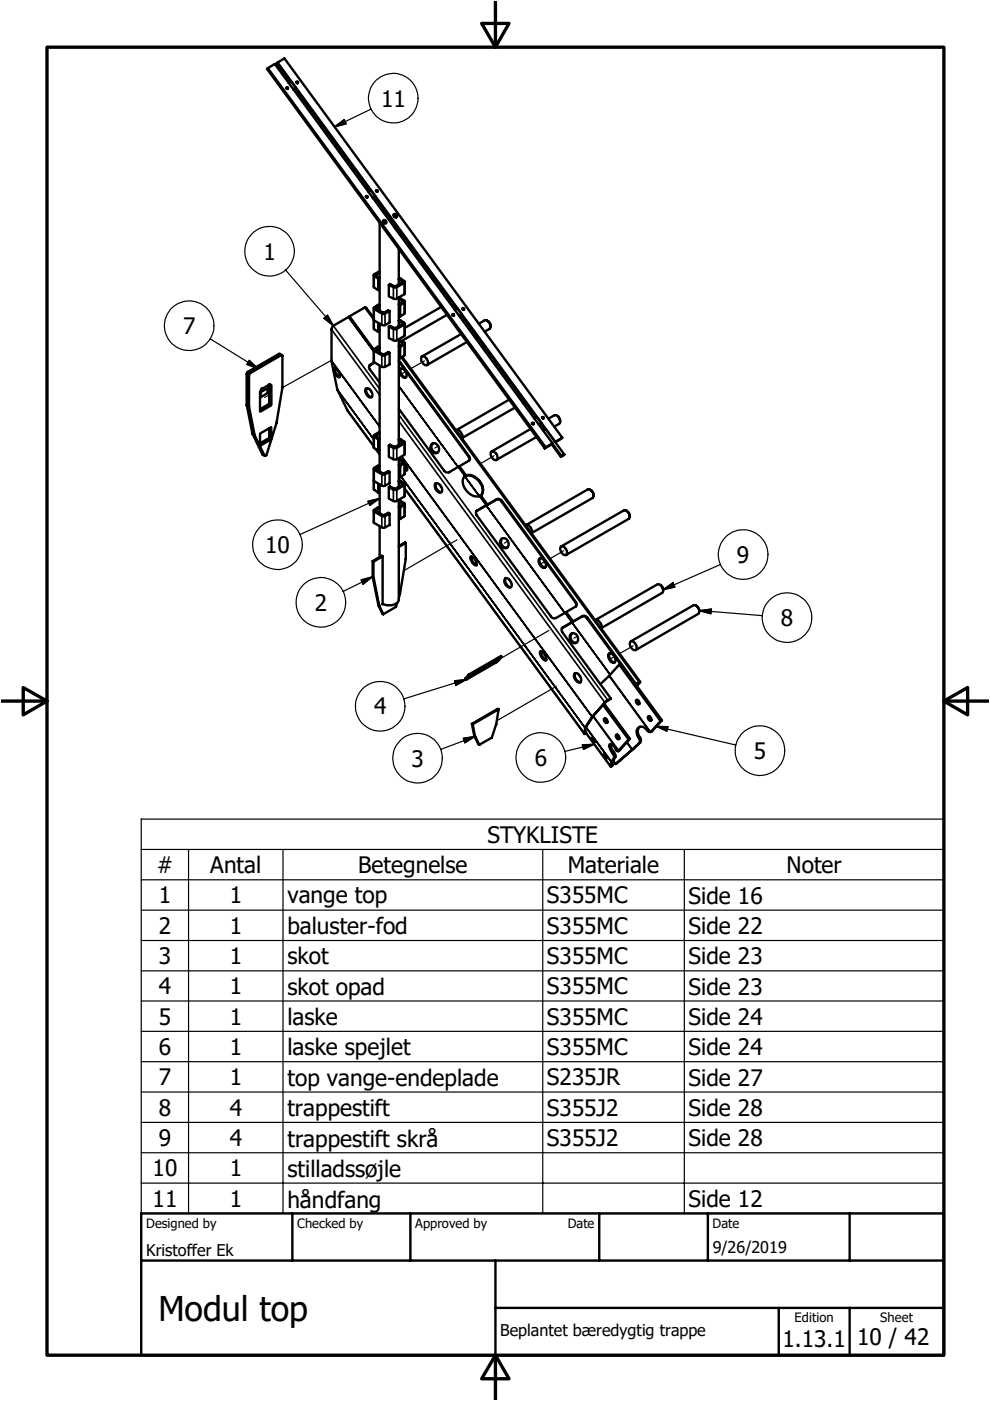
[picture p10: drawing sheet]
<svg xmlns="http://www.w3.org/2000/svg" width="210mm" height="297mm" viewBox="0 0 210 297" stroke-linecap="round" stroke-linejoin="round" font-family="sans-serif">
<g fill="none" stroke="#000" stroke-width=".25">
<path d="M70.9 26.9l2.1-1.5 .4 .9zM78.7 23.1l-7.8 3.8M60.6 57.2l10.1 11.9M44.6 71.9l10.1 6.3M52.8 76.4l1.9 1.8-2.4-.9zM68.7 67.5l.7-.7 1.3 2.3zM70.3 76.4l-10.4 5.8M86 78.8l-1.1 .6M90 76.5l-2.9 1.7M57.3 83.6l-1.2 .7M92.9 94.6l-.7 .4M97.5 92l-.2 .1"/>
<path d="M104.7 96.6l-2.8 1.7M78 106.3l2.5-.6-2.1 1.5zM80.5 105.7l-16.9 7.6M96.9 114.4l-11.3 6.6M107.7 114.7l-.8 .5M112.2 112.2h-.1M115.5 119.1l-1.1 .6M119.5 116.8l-2.9 1.7M152.8 119.7l-12.2 5.3M76.6 123l2.4-.7-2 1.6zM79 122.3l-6.3 3.1M116.4 133.7l-10.3 6"/>
<path d="M122.4 134.9l-.7 .4M127 132.3h-.2M130.3 139.2l-1.1 .6M134.3 136.9l-2.9 1.7M140.6 125l2.1-1.5 .4 1zM148.3 129.5l2.5-.4-.1 1zM148.3 129.5l13.3 1M96.4 144.3l2.5-.2-2.2 1.2zM98.2 156.5l2.5-.4-2.1 1.4zM98.9 144.1l-13.3 4.1M100.7 156.1l-7.3 2.8M118 145.5l-12.7 7.3"/>
<path d="M123.5 157.9l2.5-.1-2.3 1.1zM126 157.8l-6.2 1.5M139.1 154l2.5 .1-.2 .9zM139.1 154l16.9 4M29.9 173.7h170.2v83.6h-170.2zM29.9 180.1h170.2M29.9 186.5h170.2M29.9 193h170.2M29.9 199.4h170.2M40 180.1v77.2M60 180.1v77.2M115.1 180.1v77.2"/>
<path d="M145.1 180.1v77.2M29.9 205.8h170.2M29.9 212.2h170.2M29.9 218.7h170.2M29.9 225.1h170.2M29.9 231.5h170.2M29.9 238h170.2M29.9 244.4h170.2M29.9 250.8h170.2"/>
<circle cx="83.4" cy="20.8" r="5.2"/>
<circle cx="57.2" cy="53.3" r="5.3"/>
<circle cx="40.1" cy="69.1" r="5.3"/>
<circle cx="58.9" cy="115.5" r="5.3"/>
<circle cx="157.6" cy="117.6" r="5.3"/>
<circle cx="68" cy="127.7" r="5.3"/>
<circle cx="166.9" cy="130.9" r="5.2"/>
<circle cx="80.6" cy="149.7" r="5.2"/>
<circle cx="161.1" cy="159.2" r="5.3"/>
<circle cx="88.5" cy="160.7" r="5.3"/>
<circle cx="114.7" cy="160.6" r="5.3"/>
</g>
<g fill="none" stroke="#000" stroke-width=".35">
<path d="M79.3 58.1l.3 .2-.3 .2v2.5M85.7 59.6l-.3 .1 .3 .3v2.4M52.3 79.3l.5 .3M52.6 78.8l.4 .3M59.2 75l.5 .3M70.3 76.5l10.2 13.9M70.3 76.6l10.2 13.9M70.3 69.9l10.2 13.8M70.7 69.1l9.8 13.3M77.3 65.2l1.9 2.6M78.5 77.3v.1M79.3 65.2l.3 .1-.3 .2v4.3"/>
<path d="M79.3 74l.3 .2-.3 .2v2.4M81.3 66.3l-.3 .2v2.4M81.3 75.2l-.3 .1v2.5M81.3 66.3l.3 .2v2.4M81.3 75.2l.3 .1v2.5M83.7 60.7l-.3 .2v2.4M83.7 69.6l-.3 .1v2.5M83.8 60.7l.3 .2v2.4M83.8 69.6l.3 .1v2.5M85.1 75.8l50.4 68.8M85.7 68.4l-.3 .2 .3 .2v2.5M85.7 63.7l-.3 .2 .3 .2v2.5"/>
<path d="M85.7 72.6l-.3 .1 .3 .3v2.4M52.3 85.9l.5 .3M52.3 86l.5 .2M53.5 92l.5 .3-.4-.3M55.1 87.2l.1 .1M55.1 94.4l.2 .1M55.3 83h.1M55.3 82.7l.1 .2M55.3 82.9h.1M55.6 96.4l.5 .2M56.7 82.4l-1.4 .8h-.2M56.8 82.1l-1.2 .6"/>
<path d="M56.8 82.1l-1.5 .9M56.8 82h.1M57 85.7l.4 .3M57 92.9l.4 .3M57 81.5l.3 .2M57.1 85.5l.4 .3M57.1 92.7l.4 .3M57.1 81.5l-1.5 .9M71.5 82.6l7.7 10.5-7.6-10.4M73.7 87l5.5 7.5M78.2 82.5l.7 .8M78.5 82.6l.3 .4"/>
<path d="M79.3 92.2l.3 .2-.3 .2v2.4M79.3 99.2l.3 .2-.3 .2v4.3M79.7 95.3l.8 1M83.7 94.8l-.3 .2v2.4M83.8 94.8l.3 .2v2.4M84.6 87.9l44.3 60.6M84.6 89.3l43.6 59.6M84.6 81.8l12.5 17.2-12.5-17.1M85.1 96.8l40.4 55.2M85.1 96.7l40.5 55.2M85.7 93.6l-.3 .2 .3 .2v2.4M85.7 97.8l-.3 .1 .3 .3v2.4"/>
<path d="M99.5 96.7l-.1 .1M79.3 108.1l.3 .2-.3 .2v2.4M81.3 100.4l-.3 .2v2.4M81.3 109.2l-.3 .2v2.4M81.3 100.4l.3 .2v2.4M81.3 109.2l.3 .2v2.4M83.7 103.6l-.3 .2v2.4M83.8 103.6l.3 .2v2.4M84.6 101.8l.1 .2M85 101.1l39.1 53.2M85.7 102.5l-.3 .2 .3 .2v2.4M85.7 106.7l-.3 .1 .3 .2v2.5"/>
<path d="M85.8 103.6l38.1 52M93 102.5l.7 1M93.1 102.7l.5 .6M98.5 101l3.1 4.2M98.6 101l3.1 4.2M101.2 108.2l-.1 .1M103.1 107.2l16.6 22.8M103.1 107.2l16.7 22.7M105.3 105.8l-.1 .2M106.4 106.1l-.1 .2M79 122.3l.2 .1M80.2 128.3l.2 .2-.2-.1"/>
<path d="M107.8 122.7l.6 .9M107.9 122.8l.4 .6M119.3 133v.2M122.1 127.6l-.1 .1M123.5 130.7h-.1M124.6 131l-.2 .1M100.6 156l.1 .1M100.6 156.1l.2 .1M122.5 142.8l.7 1M122.7 143l.4 .6M124.3 154.1l5.3 7.4 .4-.2-.4 .3-5.4-7.4M125.7 151.9l5.3 7.2"/>
<path d="M125.8 151.8l5.4 7.3M129.1 143.3l8.7 11.9M129.2 143.2l8.7 12M129.4 143l-8.1-11 8 11.1M130.1 159.4l-.3 .2M130.2 159.5l-.3 .2M131.6 158.8l-.4 .2M132.9 157.4l1.1 1.6 .2-.1M132.9 157.3l1.2 1.6 .2-.1M135.5 144.7v.1M135.6 156.2l-.2 .2M135.7 156.4l-.3 .1"/>
<path d="M135.7 157.5l-.2 .1M138.3 155l-.2 .1M130.5 160.5l-.3 .2"/>
</g>
<g fill="none" stroke="#000" stroke-width=".51">
<path d="M56.8 14.4l1.5-.8 60.8 83.1M56.8 14.4l58.9 80.4M56.8 14.4l-.2 .2 58.9 80.5M58.9 13.3l1.4-.9 58.9 80.4M58.9 13.3l58.8 80.4M58.9 13.3l-.3 .1 3 4M60.7 18.6l.3 .3M60.8 18.5l.3 .1-.1 .3-.3-.2zM61.2 17.6l.5-.3 1 1.3M62.6 18.7l15.9 21.7M62.6 18.7l-.4 .3M62.7 18.6l-.1 .1"/>
<path d="M62.7 18.6l-.5 .3M62.8 17.4l.3 .3M62.9 17.3l.3 .1-.1 .2-.3-.1zM77.6 41.7l.2 .2M77.6 41.6h.3l.1 .2-.3 .1zM78.1 40.7l.5-.4 1 1.4M79.2 58.3v2.5l1 .7 .3-.1M79.4 41.8l17.4 23.7M79.4 41.8l-.3 .2M79.6 41.7l-.2 .1M79.6 41.7l-.6 .3M79.7 40.4l.3 .3"/>
<path d="M79.8 40.3h.2v.4l-.3-.1zM80.5 57.5l-1.3 .8 1 .8M80.5 57.8l-.9 .5 .9 .6M80.5 59l-.3 .1v2.4M80.5 47.3v18.6M81.2 46.9l.5 .1 .1 .4M81.2 47.1l.1 .2M81.4 44.5l-.4 .1M81.6 44.8l-.3 .2M83.5 45.6h.3l.2 .5M83.5 45.6l.4 .5M83.5 45.5a.38 .38 0 0 1 .6 0 .38 .38 0 0 1-.3 .6l-.3-.3z"/>
<path d="M84 48l-.3 .3M84.2 48.3l-.3 .3M84.6 48.7v.8M84.6 52.8v7.5M85.8 59.7v2.6l-1.8 1.1h-.5l-1.1-.6v-2.4M52.8 79.3l6.9-4 .2 .1a49.1 49.1 0 0 1-3.5 21.2h-.3l-2.1-4.3-1.2-6.1zM59.8 75.3l-.6-.3-6.6 3.8-.3 .5v6.6l1.2 6.1 2.1 4.4 .6 .3M70.8 78.2l.2-.1 .5 .4a1.62 1.62 0 0 1 .6 1.4 1.35 1.35 0 0 1-1.3-1.1zM70.9 78.1a2.01 2.01 0 0 0 1.2 1.8M74.1 67.1l3.4-1.9 1.7 2.2M74.1 67.1l5.1 7M74.1 67.1v.2l5.1 7"/>
<path d="M77.6 72v.2M79.2 67.7v2l1 .7 .3-.2M79.2 74.2l.1 2.6 1.8 1h.5l1-.5v-2.5l-.2-.2-1.1 .6-1.7-.9 .9-.7-.3-.2-.9 .7v.3l1.9 1h.3l1.1-.6M79.2 74.4l-5.3-7.2-3.4 2-.2 .5v6.9l1.2 6 2.2 4.4M79.2 65.3v2.4M79.3 76.8l-.8 .5-.3 .6 2.3 3.2M79.4 76.9l-1.1 .6M79.6 65.3l.9-.6-.3-.1-.9 .6-.1 .2 2 1.2h.3l1.1-.6M79.6 65.4l1.7 .9 1.1-.5 .2 .2v2.4l-1 .5-.4 .1-1.9-1.1-.1-.2M79.6 65.3v.1M80.2 68.5v1.9M80.5 68.6v6.1"/>
<path d="M80.5 77.5v22.4M82.4 60.4l.3-.2 1.1 .5 1.6-.9-.8-.6 .3-.2 .9 .7-.1 .3-1.7 1h-.5zM82.4 69.3l.3-.2 1 .5 1.7-.9-.8-.7 .3-.1 .9 .7-.1 .2-1.7 1h-.5zM84.6 71.9l1.2 .8-.1 .3-.8 .5-.3-.1M84.6 63.4l.8 .5-.8 .6 .3 .2 .9-.7-.1-.3-1.1-.7v6.2M84.6 76.4l15 20.5 .1 .4-.2 .3-2.1 1.3M84.6 76.6l14.8 20.2 .1 .4v.5M84.6 71.9v22.5M84.6 72.3l.8 .4-.8 .7M84.8 78.2a1.23 1.23 0 0 1 1.4 1.7l-.2 .1a1.27 1.27 0 0 1-1.2-1.8zM84.9 73.5v2.5l-.3-.2M84.9 64.7v2.4l-.3-.2"/>
<path d="M85 78.2a1.36 1.36 0 0 0 1.1 1.8M85.3 75.7l50.4 68.8M85.8 72.8v2.5l-.9 .7M85.8 68.6v2.5l-1.8 1.1h-.5l-1.1-.5v-2.4M85.8 63.9v2.5l-.9 .7M89.3 75.7l.2-.1a1.24 1.24 0 0 1 1.1 1.8 1.31 1.31 0 0 1-1.3-1.7zM93.5 65.1l-7.7 4.4M94.8 66.7l-9.6 5.6M95.6 63.9h.1M95.6 63.9l-.3 .2M95.9 66.7l.3 .2M96.4 65.7l.6-.4 .9 1.4"/>
<path d="M97.8 70.8l-8.3 4.8M97.8 66.8l15.9 21.7M97.8 66.8l-.4 .2M97.9 66.7l-.1 .1M97.9 66.7l-.5 .3M98.1 65.5l.2 .2M98.1 65.3l.3 .2v.2l-.3-.1zM99 72.5l-8.5 4.9M99.8 69.6l-.3 .2M101.1 71.3l-.4 .2M101.5 68.6l1.3-.7a1.19 1.19 0 0 1 1 1.8l-1 .6M103.3 68l.6 .5 .1 .7"/>
<path d="M54 92.3h.1M55.1 91.9l2.4-1.3v2.5l-2.2 1.4h-.2zM55.1 84.1l.2 .1M55.4 82.5l.2 .2M55.6 82.7l.1-.3h-.1l-.3 .6M55.6 82.7l-.3 .3M56.9 82l-.2 1.4-1.4 .8v-1.2M57 81.6l.3 .2M57.1 81.6v3.9l-.1 .2-1.9 1.1M57.1 90.8l-.1 2.1-1.9 1.1M57.3 81.7l.1 .1M57.3 81.7l-.1-.3-.2 .2-.2 .5v-.2"/>
<path d="M57.4 81.8l.1-.1v4.1l-.1 .2-2.2 1.3-.1-4.2 .2-.1M73.7 87v.1M73.7 87.1l5.5 7.5M77.6 82.4a1.15 1.15 0 0 1 1.2 .5 1.15 1.15 0 0 1 0 1.3 1.31 1.31 0 0 1-1.3-1.6zM77.7 82.4a1.37 1.37 0 0 0 1.1 1.8M79.2 92.4v2.5l1 .7 .3-.2M79.2 99.4v2.4M79.7 95.3l.8 1M80.5 91.5l-1.3 .8 .1 .3 .9 .6M80.5 91.9l-.9 .5 .9 .6-.3 .2v2.4M82.4 94.5l.3-.2 1 .5 1.7-.9-.8-.7 .3-.1 .9 .7-.1 .2-1.7 1h-.6zM84.6 97.5l.8 .4-.8 .7 .3 .2 .9-.8-1.2-.9v6.1"/>
<path d="M84.6 86.7l9.7 13.3 .4 .2 .5-.1 2-1.2 1.5 2M84.9 98.8v2.4l-.3-.2M85.8 93.8v2.6l-1.8 1h-.6l-1-.5v-2.4M85.8 98v2.5l-.9 .7M85.8 98.3l.5 1v.4l-.5-.1M85.8 99.4l.5 .3M91.5 94.2a1.09 1.09 0 0 1 1.3 .1 1.09 1.09 0 0 1 .2 1.3v.2a1.06 1.06 0 0 1-1.4 0 1.06 1.06 0 0 1-.3-1.3zM91.8 94a1.22 1.22 0 0 0-.2 1.3 1.22 1.22 0 0 0 1.2 .7M96.8 91.4l.1-.3a1.61 1.61 0 0 1 1.2 1.5v.3h-.2M97.4 98.9l-.1 .1 1.4 1.9M97.4 98.9l1.4 1.9M104.2 95.7a1.13 1.13 0 0 1 1.1 .6 1.13 1.13 0 0 1-.1 1.3 1.29 1.29 0 0 1-1-1.9z"/>
<path d="M108 84.7l-11.1 6.4M109.2 86.4l-11.2 6.5M110.1 83.6l-.4 .1M110.9 85.4h.1M111.1 85l-.2 .4M112.5 90.9l-8.3 4.8M112.8 89.7l.2 .3M112.8 89.7l.2-.1 .2 .3h-.4zM113.3 88.7l.5-.3 1 1.3M113.8 92.6l-8.5 4.9M114.7 89.8l-.4 .3M114.7 89.8l.9 1.3"/>
<path d="M114.8 89.7l-.1 .1M114.8 89.7l-.6 .3M114.9 88.5l.3 .2M115 88.4l.2 .1v.2h-.3zM115.2 91.4l.6-.4 3.8 5.4M115.5 95.1l1.7-1.1zM116.3 88.8l1.2-.7a1.23 1.23 0 0 1 1.2 1.7l-1.2 .7M117 94.2l1.9 2.7M117.7 93.7l1.5-.9zM118 88.1l.5 .3 .3 1M119.1 96.7l-.2 .2M119.6 96.4l-.7 .5"/>
<path d="M119.6 96.4l-.5 .3M79 119v3.3l1.2 6.1 1.1 1.8M79 119l.2 .1M79.2 119.1v3.3l1.2 6.1M79.2 101.8l.1 2 .9 .7 .3-.2M79.2 108.3l.1 2.5 1.9 1.1 1.4-.6v-2.4l-.2-.2-1.1 .5-1.7-.9 .9-.6-.3-.2-1 .7 .1 .3 1.9 1 1.4-.6M80.2 102.5v2M80.5 102.7v6.1M80.5 111.6v6.5M81.1 118l-.1-.2-2 1.2M81.1 118l.1 10.1M81.1 118l-1.9 1.1"/>
<path d="M82.4 103.3l.3-.2 1.1 .5 1.6-.9-.8-.6 .3-.2 .9 .8-.1 .2-1.7 1-.6-.1zM82.6 100l-1.4 .6-1.9-1v-.3l.9-.6 .3 .1-.9 .7 1.7 .9 1.1-.5 .2 .1v2.5l-1.4 .6-1.9-1.1-.1-.2M84.6 106.3l.8 .5-.8 .7 .3 .1 .9-.7-1.2-.9-.1 21.4a2.44 2.44 0 0 1-3.4 .6M84.6 101.8l.1 .2M84.9 107.6v2.4l-.3-.1M85.8 106.9v2.5l-.9 .6M85.8 102.7v2.6l-1.8 1-.6-.1-1-.5v-2.4M85.8 103.6l38.1 52M86 115.1l-.1-.1-1.3 .8M86 115.1l-1.4 .9M86 115.1v3.4l-1.2 7.4M92.3 102.5a1.15 1.15 0 0 1 1.4 1.2v.4l-.2 .3a1.29 1.29 0 0 1-1.2-1.9z"/>
<path d="M92.5 102.5a1.32 1.32 0 0 0 1.1 1.8M98.7 100.9a2.43 2.43 0 0 0 .6 3.6l1.3 .7 .9 .1 .2-.2 1.4 2M98.7 100.9l-.3 .2M98.7 100.9a3.1 3.1 0 0 1 3.6 2.6v1l-.2 .5M98.8 100.8a3.1 3.1 0 0 1 3.6 2.7 1.38 1.38 0 0 1-.5 1.5M98.8 100.8l-.1 .1M99.8 118.1v-.1a1.61 1.61 0 0 1 1.2 1.9l-.7-.4-.5-.8zM99.9 118a1.99 1.99 0 0 0 1 1.8h.2M101.9 105l1.5 2M101.9 105l-.1 .2 1.4 1.9M103.1 107.1l-2.2 1.4 .2 .7 15.8 21.7 .6 .2 .4-.1 2-1.1 1.4 2M103.1 107.1l-2.1 1.3"/>
<path d="M103.2 107.1l2-1.1a.77 .77 0 0 1 1.1 .3l15.7 21.4 .2 .4-.1 .5M103.4 107l2.1-1.2 .6 .1 .3 .2 15.8 21.7-.1 .7-2.1 1.3M103.4 107l-.2 .1M106.3 114.3a1.09 1.09 0 0 1 1.4 .5 1.09 1.09 0 0 1-.5 1.4 1.2 1.2 0 0 1-1.1-.6 1.2 1.2 0 0 1 .2-1.3zM106.5 114.1a1.18 1.18 0 0 0-.1 1.4 1.18 1.18 0 0 0 1.1 .6M111.6 111.6l.1-.4a1.59 1.59 0 0 1 1 1.8h-.1M111.6 111.3l13-7.5a1.19 1.19 0 0 1 1 1.8l-12.9 7.4M114.3 118.5a1.2 1.2 0 0 1 1.2 .4 1.2 1.2 0 0 1 .2 1.3l-.1 .1a1.26 1.26 0 0 1-1.4-1.3zM114.5 118.4a1.42 1.42 0 0 0 1.1 1.9M118.9 115.9a1.15 1.15 0 0 1 1.1 .6 1.15 1.15 0 0 1-.1 1.2 1.3 1.3 0 0 1-1-1.8zM119 115.8l13.3-7.6a1.19 1.19 0 0 1 1 1.8l-13.3 7.7M125.1 103.8l.6 .5 .2 .8"/>
<path d="M132.8 108.3l.6 .5 .1 .7M80.4 128.5h.1M80.4 128.5l.9 1.7M84.2 127.8l-.2 .9-2.7 1.5M84.8 125.9h.1M84.8 125.9l-.2 .9M106.4 139.3l-1.1 1.1-6.5 3.6M106.4 139.3l-.2-.2-6.8 3.9M106.4 139.3l-6.9 3.9M107.2 122.6a1.38 1.38 0 0 1 1.1 1.9 1.27 1.27 0 0 1-1.1-1.9zM107.2 122.6a1.42 1.42 0 0 0 1.1 1.9M114.5 138.2a1.4 1.4 0 0 1 1.3 1.8v.1a1.71 1.71 0 0 1-1.3-1.9z"/>
<path d="M114.7 138.1a1.91 1.91 0 0 0 1.1 1.8M120 129.8l-.1 .1 1.5 2M120 129.8l1.5 2M121.2 134.3a1.14 1.14 0 0 1 1.3 .7 1.14 1.14 0 0 1-.5 1.4 1.2 1.2 0 0 1-1.1-.8 1.2 1.2 0 0 1 .3-1.3zM121.3 134.3a1.14 1.14 0 0 0-.2 1.3 1.14 1.14 0 0 0 1.2 .6M121.3 131.9l-2 1.1-.2 .5v.4l10.4 14.2-.9 .6a22.5 22.5 0 0 0-4.4 5.4l-.1 1.4 .2-.1M121.3 131.9l-2.2 1.3M121.4 131.9l2.1-1.2 .8 .2 10.4 14.2M121.5 131.8l2.2-1.2 .7 .2 10.4 14.2M121.5 131.8l-.1 .1M126.3 131.7l.1-.3a1.7 1.7 0 0 1 1.2 1.7l-.2 .1M126.4 131.4l12.9-7.5a1.16 1.16 0 0 1 1.1 .6 1.16 1.16 0 0 1 0 1.2l-12.9 7.5"/>
<path d="M129.1 138.6a1.02 1.02 0 0 1 1.3 .9 .62 .62 0 0 1-.2 1 .62 .62 0 0 1-.9-.4l-.3-.7zM129.3 138.5a1.37 1.37 0 0 0 1.1 1.9M133.7 136a1.19 1.19 0 0 1 1.1 1.8 1.22 1.22 0 0 1-1.1-1.8zM133.7 136l13.5-7.7a1.3 1.3 0 0 1 1 1.7l-13.4 7.8M139.9 124a1.28 1.28 0 0 1 .7 1.2M147.5 128.4l.3 .2a1.08 1.08 0 0 1 .5 1M99.4 143l.1 .2M99.4 143l-.7 .9 .1 .1M99.5 143.2l-.7 .8M100 153.5l.6 2.5 1 1.9M100 153.5l.2 .1M100.2 153.6l.5 2.5 .9 1.8"/>
<path d="M105.7 150.4l-.2-.1-5.5 3.2M105.7 150.4l-5.5 3.2M105.7 150.4l-.5 3.2-.9 2.8-2.7 1.5M121.9 142.7a1.36 1.36 0 0 1 1.2 2 1.27 1.27 0 0 1-1.2-2zM122 142.7a1.38 1.38 0 0 0 1.1 1.9M124.1 154.3h.1M124.1 154.3l-.2 1.3M124.1 155.3l5.4 7.3M124.3 155.5l-.4 .1M125.4 156.4l.7 .9zM127.9 149.5l5.4 7.3M128 159.9l.6 .9z"/>
<path d="M128.1 152.4a.56 .56 0 0 1 .6 .2 .56 .56 0 0 1 0 .7 .68 .68 0 0 1-.6-.9zM128.1 149.2l5.5 7.4-2.4 2.5M128.3 152.3l.1 .5 .4 .3M129.5 157.7a2.54 2.54 0 0 0 .8 2l.2 .8-.5 .8M129.5 148.1l-1.2 .8a22.3 22.3 0 0 0-4.2 5.4M130.5 158.6a.49 .49 0 0 0 .3 .6 .49 .49 0 0 0 .6-.3M130.7 155.8a.59 .59 0 0 1 .5 .3 .59 .59 0 0 1 0 .6 .74 .74 0 0 1-.5-.9zM130.7 158.9l.1 .2 .4 .1M130.9 155.8l.2 .6 .2 .2M131.2 159.1l-.5-.3a1.92 1.92 0 0 0-1.4-1l-.1 .1a3 3 0 0 0 .9 2.2l.1 .4a2.47 2.47 0 0 0-.7 2.1l.4-.3 .1-1M131.3 140.9l-2.1 2.3-1.9 1.8M131.3 140.9l8.8 12"/>
<path d="M131.5 140.8l-.2 .1M133.3 156.8l-2.1 2.3M133.6 156.6l-.3 .2M134.7 145.1l.8-.4-.5 .7M134.8 145.1l5.5 7.6M134.8 145l.9-.5-.7 .9M134.8 148.5l.3-.1a.67 .67 0 0 1 .4 .9 .59 .59 0 0 1-.6-.2 .59 .59 0 0 1-.1-.6zM134.8 145l-.1 .1M135.1 148.4l.1 .5 .4 .3M135.7 154.1a1.64 1.64 0 0 0 .1 2.4l.1 .4-.2 .6-5.2 4.5M137.4 151.9l.2-.1a.68 .68 0 0 1 .5 1 .62 .62 0 0 1-.7-.9zM137.7 151.8l.1 .5 .3 .3"/>
<path d="M140.1 152.9l-2.2 2.3-.4-.1-.3-.3a1.2 1.2 0 0 0-2-.3 1.9 1.9 0 0 0 .4 2.1l.1 .7-.2 .3-5 4.4M140.3 152.7l-2.3 2.5M140.3 152.7l-.2 .2M130 161.3h.1M130 161.3l.5 .7M29.9 257.3h170.2v30h-170.2zM62 257.3v10M87 257.3v10M127.1 257.3v10M150.1 257.3v10M180.1 257.3v10M29.9 267.3h170.2"/>
<path d="M105 277.3h95.1M105 267.3v20M165.1 277.3v10M180.1 277.3v10"/>
<circle cx="81.6" cy="47" r=".4"/>
<circle cx="96.1" cy="66.8" r=".19"/>
</g>
<path d="M10 10h190.1v277.3h-190.1zM102.1 5h5.8l-2.9 5zM105 .3v9.7M.3 148.6h9.7M4.9 145.8l5.1 2.8-5.1 3zM200.1 148.6l5.1-2.8v5.8zM200.1 148.6h9.5M105 287.3l2.9 5h-5.8zM105 287.3v9.4" fill="none" stroke="#000" stroke-width=".71"/>
<path d="M70.9 26.9l2.1-1.5 .4 .9zM52.8 76.4l1.9 1.8-2.4-.9zM68.7 67.5l.7-.7 1.3 2.3zM78 106.3l2.5-.6-2.1 1.5zM76.6 123l2.4-.7-2 1.6zM140.6 125l2.1-1.5 .4 1zM148.3 129.5l2.5-.4-.1 1zM96.4 144.3l2.5-.2-2.2 1.2zM98.2 156.5l2.5-.4-2.1 1.4zM123.5 157.9l2.5-.1-2.3 1.1zM139.1 154l2.5 .1-.2 .9z" fill="#000" stroke="#000" stroke-width=".25"/>
<text font-size="7.2" x="33.6" y="280">Modul top</text>
<g font-size="4.8">
<text x="80.8" y="22.6">11</text>
<text x="55.9" y="55">1</text>
<text x="38.8" y="70.8">7</text>
<text x="56.2" y="117.3">10</text>
<text x="156.2" y="119.4">9</text>
<text x="66.7" y="129.5">2</text>
<text x="165.6" y="132.8">8</text>
<text x="79.3" y="151.5">4</text>
<text x="159.8" y="160.9">5</text>
<text x="87.3" y="162.6">3</text>
<text x="113.4" y="162.4">6</text>
<text x="103.3" y="178.7">STYKLISTE</text>
<text x="33.2" y="185.1">#</text>
<text x="44.6" y="185.2">Antal</text>
<text x="76" y="185.2">Betegnelse</text>
<text x="120.4" y="185.2">Materiale</text>
<text x="166.8" y="185.1">Noter</text>
<text x="33.7" y="191.5">1</text>
<text x="48.7" y="191.5">1</text>
<text x="60.9" y="191.4">vange top</text>
<text x="116" y="191.5">S355MC</text>
<text x="146" y="191.6">Side 16</text>
<text x="33.7" y="198">2</text>
<text x="48.7" y="198">1</text>
<text x="116" y="198">S355MC</text>
<text x="60.9" y="198">baluster-fod</text>
<text x="146" y="198">Side 22</text>
<text x="33.7" y="204.4">3</text>
<text x="48.7" y="204.4">1</text>
<text x="60.9" y="204.4">skot</text>
<text x="116" y="204.4">S355MC</text>
<text x="146" y="204.4">Side 23</text>
<text x="33.7" y="210.8">4</text>
<text x="48.7" y="210.8">1</text>
<text x="60.9" y="210.9">skot opad</text>
<text x="116" y="210.8">S355MC</text>
<text x="146" y="210.9">Side 23</text>
<text x="33.7" y="217.2">5</text>
<text x="48.7" y="217.3">1</text>
<text x="60.9" y="217.3">laske</text>
<text x="116" y="217.3">S355MC</text>
<text x="146" y="217.3">Side 24</text>
<text x="33.7" y="223.7">6</text>
<text x="48.7" y="223.7">1</text>
<text x="60.9" y="223.7">laske spejlet</text>
<text x="116" y="223.7">S355MC</text>
<text x="146" y="223.7">Side 24</text>
<text x="33.7" y="230.1">7</text>
<text x="48.7" y="230.1">1</text>
<text x="60.9" y="230.2">top vange-endeplade</text>
<text x="116" y="230.1">S235JR</text>
<text x="146" y="230.2">Side 27</text>
<text x="33.7" y="236.6">8</text>
<text x="48.7" y="236.5">4</text>
<text x="60.9" y="236.6">trappestift</text>
<text x="116" y="236.6">S355J2</text>
<text x="146" y="236.6">Side 28</text>
<text x="33.7" y="243">9</text>
<text x="48.7" y="243">4</text>
<text x="60.9" y="243.2">trappestift skrå</text>
<text x="116" y="243">S355J2</text>
<text x="146" y="243">Side 28</text>
<text x="32.4" y="249.4">10</text>
<text x="48.7" y="249.4">1</text>
<text x="60.9" y="249.5">stilladssøjle</text>
<text x="32.4" y="255.8">11</text>
<text x="48.7" y="255.8">1</text>
<text x="60.9" y="256.1">håndfang</text>
<text x="146" y="255.9">Side 12</text>
<text x="165.9" y="285.6">1.13.1</text>
<text x="181.7" y="285.3">10 / 42</text>
</g>
<g font-size="3.4">
<text x="31" y="266.2">Kristoffer Ek</text>
<text x="151.1" y="265.7">9/26/2019</text>
<text x="106.1" y="283.3">Beplantet bæredygtig trappe</text>
</g>
<g font-size="2.7">
<text x="31" y="260.4">Designed by</text>
<text x="63" y="260.4">Checked by</text>
<text x="88.1" y="260.4">Approved by</text>
<text x="120.4" y="260.3">Date</text>
<text x="151.1" y="260.3">Date</text>
<text x="168.5" y="280.4">Edition</text>
<text x="186.6" y="280.4">Sheet</text>
</g>
</svg>
